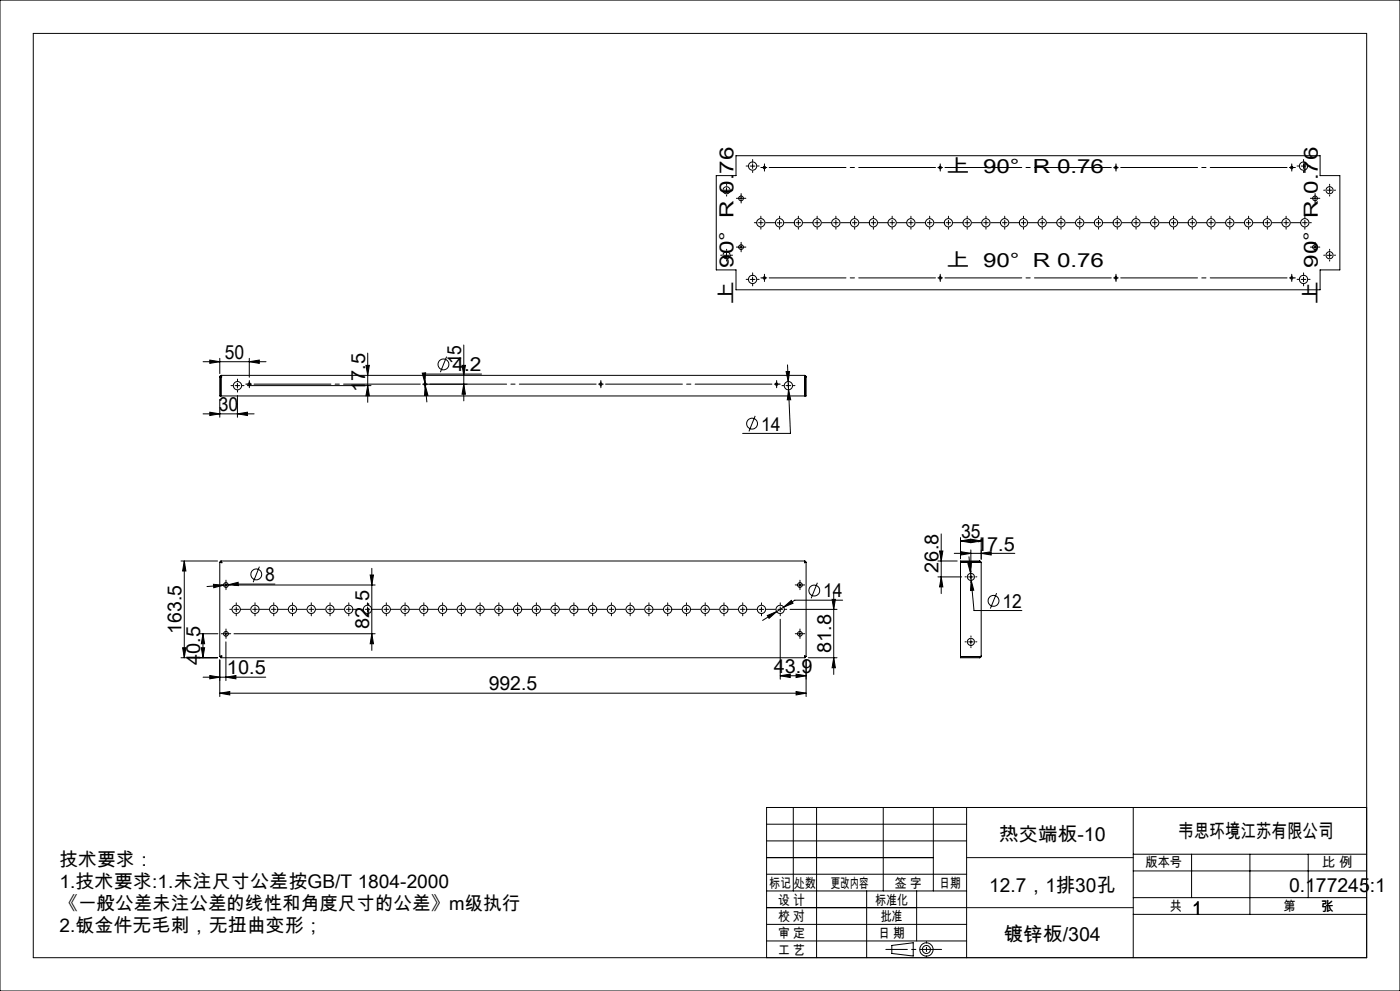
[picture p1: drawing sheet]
<svg xmlns="http://www.w3.org/2000/svg" width="420mm" height="297mm" viewBox="0 0 420 297" stroke-linecap="round" stroke-linejoin="round" font-family="sans-serif">
<g fill="none" stroke="#000" stroke-width=".3">
<path d="M0 0h420v297h-420zM217.2 57h1.5M217.9 56.3v1.4M220.8 46.7h175.2v5.9h6v28.3h-6v6h-175.2v-6h-5.9v-28.3h5.9zM221.6 59.4h1.4M222.3 58.7v1.4M225.1 49.8h1.4M225.8 49.1v1.4M334.1 50.2h1.4M334.8 49.5v1.4M390.3 49.8h1.5M391.1 49.1v1.4"/>
<path d="M393.8 59.4h1.4M394.5 58.7v1.4M398.1 57h1.5M398.9 56.3v1.4M217.2 76.5h1.5M217.9 75.8v1.4M221.6 74.1h1.4M222.3 73.4v1.4M233.2 66.8h1.4M233.9 66v1.5M393.8 74.1h1.4M394.5 73.4v1.4"/>
<path d="M398.1 76.5h1.5M398.9 75.8v1.4M225.1 83.7h1.4M225.8 83v1.5M334.1 83.3h1.4M334.8 82.6v1.4M390.3 83.7h1.5M391.1 83v1.5M60.9 108.4h18.9M62.9 107.9l3 .5-3 .5zM65.9 119.7v5.4M65.9 107.4v4.6"/>
<path d="M65.9 113v5.7h175.9v-5.7M65.9 113h.4M66.3 113v5.7M66.3 113h.1M66.3 112.9v.1M66.4 112.5l-.1 .5M66.4 112.5l-.5 .5M66.4 112.5h175M70.5 115.6h1.4M71.2 114.9v1.4M71.2 118.5v6.6M74.2 115.6h37.1"/>
<path d="M74.8 108.4l3-.5v1zM74.8 107.4v5.7M109.8 109.5h1l-.5 3zM110.3 115.6l.5 3h-1zM110.3 105.8v14.8M126.7 111.8l1-.1-.2 3.1zM126.8 115.1h13.3M127.5 114.8l.1 .7M127.5 114.4v1.4M127.6 115.5l.8 3h-1zM127.6 115.5l.5 5M134 106.9l-1.9 4.6"/>
<path d="M138.6 109.5h1l-.5 3zM139.1 115.1l.5 3h-1zM139.1 103.4v16.8M144.5 112.1h-17.3l.3 2.7M235.8 115.6h1.4M235.8 111.4l1.1-.1-.4 3zM236.3 109.4l.8 20.5h-14.3M236.5 114.9v1.4M236.6 116.8l.6 3h-1zM241.4 112.5l.1 .5M241.4 112.5l.4 .5M241.5 113h.1"/>
<path d="M241.5 113v5.7M241.5 112.9v.1M241.5 113h.3M60.9 124h15.3M62.9 123.5l3 .5-3 .5zM71.2 124l3-.5v1zM226.6 124.6l-1.9 4.7M54.3 168.1h11M55.3 168.1l.5 3h-1zM55.3 168.1v29M64 175.1l3.1 .3-3 .7zM65.9 168.5l.5 .1"/>
<path d="M65.9 168.5v28.3M66.3 168.1l.1 .5M66.3 168.1h175.2M66.4 168.6h.1M67.1 175.3h1.4M67.1 175.4l-5 .4M67.8 174.6v1.4M68.5 175.3l2.9-.8 .1 1zM68.5 175.3l-1.4 .1M70.2 175.3h42.3M77.8 169.8l-1.8 4.7M82.5 175h-11.5l-2.5 .3"/>
<path d="M111.1 172.3h.9l-.5 3zM111.5 170.3v24.6M239.3 175.3h1.4M240 174.6v1.4M241.4 168.6h.1M241.5 168.1l-.1 .5M241.5 168.5l-.1 .1M241.5 168.1v.4M241.5 168.5h.3M241.8 168.5l-.4 .1M241.8 168.5v28.3M245.2 174.7l-1.9 4.6"/>
<path d="M249.6 179.6h1l-.5 3zM250.1 177.6v24.5M252.8 179.9h-14.4l-3.3 2.1M281.4 172.9h7.1M281.4 168.1h5.8M281.9 165.1h1l-.5 3zM282.4 160v17.9M282.4 172.9l.5 3h-1zM286.3 165.8h18.1M288.1 162.1l3-.5v1zM288.1 161.1v6.4M288.1 162.1h6.3"/>
<path d="M288.1 168.5h5.8M288.3 165.3l3 .5-3 .5zM290.4 168.9l1-.1-.2 3zM290.5 172.9h1.5M290.7 166.9l.5 4.9M291.2 171.8l.2 2.2M291.3 164.8v5.3M291.3 172.2v1.4M291.4 161.6l3 .5-3 .5zM291.4 174l.7 2.9-1 .1zM291.4 174l.8 9h14.4M293.9 168.5h.1"/>
<path d="M293.9 168.5l.5 .1M293.9 168.1l.5 .5M293.9 168.1h-5.8v29h5.8M293.9 168.1v.4M294.4 161.1v6.5M294.4 168.6v28M294.4 165.8l3-.5v1zM299 177.8l-1.9 4.6M54.3 197.1h11M54.8 194.1h1l-.5 3zM59.9 189.9h5.5M60.4 194.1h1l-.5 3z"/>
<path d="M60.9 189.9l.5 3h-1zM60.9 189.9v7.2M65.9 197.8v11M66.3 197.1h175.2M66.4 196.6l-.5 .2M66.4 196.6l-.1 .5M66.4 196.6h.1M67.1 189.9h1.4M67.8 192.4v11.6M67.8 189.2v1.4M70.2 189.9h42.3M111.5 189.9l.5 3h-.9z"/>
<path d="M227.7 182.6h1.4M228.4 181.9v1.4M230.2 184.5l2.8-1.2-2.3 2zM233 183.3l-4.2 2.6M234.1 185.6v17.9M235.1 182l2.3-2.1 .5 .9zM235.1 182l-2.1 1.3M237 182.6h14.1M239.3 189.9h1.4M240 189.2v1.4M241.4 196.6l.4 .2M241.4 196.6l.1 .2"/>
<path d="M241.4 196.6l.1 .5M241.4 196.6h.1M241.5 196.8v.3M241.5 196.8h.3M241.8 197.8v11M242.5 197.1h8.6M250.1 197.1l.5 3h-1zM288.1 196.8h5.8M290.5 192.4h1.5M291.3 191.7v1.4M293.9 196.8h.1M293.9 196.8v.3"/>
<path d="M294.4 196.6l-.5 .2M294.4 196.6l-.5 .5M60.9 202.9h18.8M62.9 202.5l3 .4-3 .5zM65.9 207.7l3-.4v1zM65.9 207.7h175.9M67.8 202.9l3-.4v.9zM234.1 202.5l3-.5v1.1zM234.1 202.5h7.7M238.8 202l3 .5-3 .6zM238.8 207.3l3 .4-3 .6zM230 257h50"/>
<path d="M230 252h60M230 247h60M230 242h180v45h-180zM238 242v25M245 242v45M265 242v25M280 242v25M290 242v45M340 242v45M340 256h70M357.5 256v13M375 256v18"/>
<path d="M392.5 256v13M230 277h60M230 272h60M230 262h60M230 267h60M260 267v20M275 267v15M340 274h70M340 269h70M340 261h70M230 282h60M267.5 283.3l6.5-.8v4l-6.5-.8z"/>
<circle cx="218" cy="57" r="1.07"/>
<circle cx="222.3" cy="59.5" r=".71"/>
<circle cx="225.8" cy="49.8" r="1.25"/>
<circle cx="229.3" cy="50.2" r=".37"/>
<circle cx="282" cy="50.2" r=".38"/>
<circle cx="334.8" cy="50.2" r=".37"/>
<circle cx="387.5" cy="50.2" r=".37"/>
<circle cx="391.1" cy="49.8" r="1.25"/>
<circle cx="394.5" cy="59.5" r=".71"/>
<circle cx="398.9" cy="57" r="1.07"/>
<circle cx="218" cy="76.5" r="1.07"/>
<circle cx="222.3" cy="74.1" r=".71"/>
<circle cx="228.2" cy="66.8" r="1.24"/>
<circle cx="233.9" cy="66.8" r="1.24"/>
<circle cx="239.5" cy="66.8" r="1.24"/>
<circle cx="245.1" cy="66.8" r="1.24"/>
<circle cx="250.8" cy="66.8" r="1.24"/>
<circle cx="256.4" cy="66.8" r="1.24"/>
<circle cx="262" cy="66.8" r="1.24"/>
<circle cx="267.6" cy="66.8" r="1.24"/>
<circle cx="273.3" cy="66.8" r="1.24"/>
<circle cx="278.9" cy="66.8" r="1.24"/>
<circle cx="284.5" cy="66.8" r="1.24"/>
<circle cx="290.1" cy="66.8" r="1.24"/>
<circle cx="295.8" cy="66.8" r="1.24"/>
<circle cx="301.4" cy="66.8" r="1.24"/>
<circle cx="307" cy="66.8" r="1.24"/>
<circle cx="312.6" cy="66.8" r="1.25"/>
<circle cx="318.3" cy="66.8" r="1.24"/>
<circle cx="323.9" cy="66.8" r="1.25"/>
<circle cx="329.5" cy="66.8" r="1.24"/>
<circle cx="335.2" cy="66.8" r="1.24"/>
<circle cx="340.8" cy="66.8" r="1.24"/>
<circle cx="346.4" cy="66.8" r="1.24"/>
<circle cx="352" cy="66.8" r="1.24"/>
<circle cx="357.7" cy="66.8" r="1.24"/>
<circle cx="363.3" cy="66.8" r="1.24"/>
<circle cx="368.9" cy="66.8" r="1.24"/>
<circle cx="374.6" cy="66.8" r="1.24"/>
<circle cx="380.2" cy="66.8" r="1.24"/>
<circle cx="385.8" cy="66.8" r="1.24"/>
<circle cx="391.4" cy="66.8" r="1.24"/>
<circle cx="394.5" cy="74.1" r=".71"/>
<circle cx="398.9" cy="76.5" r="1.07"/>
<circle cx="225.8" cy="83.8" r="1.25"/>
<circle cx="229.3" cy="83.3" r=".37"/>
<circle cx="282.1" cy="83.3" r=".38"/>
<circle cx="334.8" cy="83.3" r=".37"/>
<circle cx="387.5" cy="83.3" r=".37"/>
<circle cx="391.1" cy="83.8" r="1.25"/>
<circle cx="71.2" cy="115.6" r="1.24"/>
<circle cx="74.8" cy="115.1" r=".38"/>
<circle cx="127.5" cy="115.1" r=".37"/>
<circle cx="133" cy="109.2" r="1.63"/>
<circle cx="180.2" cy="115.1" r=".37"/>
<circle cx="233" cy="115.1" r=".37"/>
<circle cx="236.5" cy="115.6" r="1.24"/>
<circle cx="225.6" cy="127" r="1.63"/>
<circle cx="67.8" cy="175.3" r=".71"/>
<circle cx="76.9" cy="172.1" r="1.64"/>
<circle cx="240" cy="175.3" r=".71"/>
<circle cx="244.3" cy="177" r="1.64"/>
<circle cx="291.3" cy="172.9" r="1.07"/>
<circle cx="67.8" cy="189.9" r=".71"/>
<circle cx="70.9" cy="182.6" r="1.25"/>
<circle cx="76.5" cy="182.6" r="1.25"/>
<circle cx="82.1" cy="182.6" r="1.25"/>
<circle cx="87.7" cy="182.6" r="1.25"/>
<circle cx="93.4" cy="182.6" r="1.25"/>
<circle cx="99" cy="182.6" r="1.25"/>
<circle cx="104.6" cy="182.6" r="1.25"/>
<circle cx="110.2" cy="182.6" r="1.25"/>
<circle cx="115.9" cy="182.6" r="1.25"/>
<circle cx="121.5" cy="182.6" r="1.25"/>
<circle cx="127.1" cy="182.6" r="1.25"/>
<circle cx="132.7" cy="182.6" r="1.25"/>
<circle cx="138.4" cy="182.6" r="1.25"/>
<circle cx="144" cy="182.6" r="1.25"/>
<circle cx="149.6" cy="182.6" r="1.25"/>
<circle cx="155.3" cy="182.6" r="1.26"/>
<circle cx="160.9" cy="182.6" r="1.25"/>
<circle cx="166.5" cy="182.6" r="1.26"/>
<circle cx="172.1" cy="182.6" r="1.25"/>
<circle cx="177.8" cy="182.6" r="1.26"/>
<circle cx="183.4" cy="182.6" r="1.25"/>
<circle cx="189" cy="182.6" r="1.25"/>
<circle cx="194.7" cy="182.6" r="1.25"/>
<circle cx="200.3" cy="182.6" r="1.25"/>
<circle cx="205.9" cy="182.6" r="1.25"/>
<circle cx="211.5" cy="182.6" r="1.25"/>
<circle cx="217.2" cy="182.6" r="1.25"/>
<circle cx="222.8" cy="182.6" r="1.25"/>
<circle cx="228.4" cy="182.6" r="1.25"/>
<circle cx="234.1" cy="182.6" r="1.25"/>
<circle cx="240" cy="189.9" r=".71"/>
<circle cx="291.3" cy="192.4" r="1.07"/>
<circle cx="298.1" cy="180.1" r="1.63"/>
<circle cx="277.9" cy="284.6" r="2"/>
<circle cx="277.9" cy="284.6" r="1.22"/>
</g>
<g fill="none" stroke="#000" stroke-width=".3" stroke-dasharray="30.5 1.3 1.3 1.3">
<path d="M216.6 57h-.4M218 55.6v-.4M218 58.4v.4M219.4 57h.4M221.6 59.4h-.7M222.3 58.7v-.7M223 59.4h.8M224.4 49.8h-.6M225.8 48.3v-.5M225.8 51.2v.5M227.2 49.8h.5M228.6 50.2h-.3"/>
<path d="M229.3 50.2v-.7M229.3 50.2h-.7M229.3 50.2v.7M229.3 50.2h.7M229.3 49.5v-.4M229.3 50.9v.4M282.1 50.2v-.7M282.1 50.2h-.7M282.1 50.2v.7M282.1 50.2h.7M282.1 49.5v-.4M282.1 50.9v.4"/>
<path d="M334.8 49.5v-.4M334.8 50.9v.4M387.5 50.2v-.7M387.5 50.2h-.7M387.5 50.2v.7M387.5 50.2h.7M387.5 49.5v-.4M387.5 50.9v.4M388.2 50.2h.4M389.7 49.8h-.6M391.1 48.3v-.5M391.1 51.2v.5"/>
<path d="M392.5 49.8h.5M393.8 59.4h-.7M394.5 58.7v-.7M395.2 59.4h.7M397.5 57h-.4M398.9 55.6v-.4M398.9 58.4v.4M400.3 57h.4M216.6 76.5h-.4M218 75.1v-.4M218 77.9v.4M219.4 76.5h.4"/>
<path d="M221.6 74.1h-.7M222.3 73.3v-.7M222.3 74.8v.7M222.3 60.1v.7M223 74.1h.8M226.8 66.7h-.5M228.3 66.7v-.7M228.3 66.7h-.8M228.3 66.7v.8M228.3 66.7h.7M228.3 65.3v-.5M228.3 68.2v.5"/>
<path d="M229.7 66.7h2.8M233.9 65.3v-.5M233.9 68.2v.5M235.3 66.7h2.8M239.5 66.7v-.7M239.5 66.7h-.7M239.5 66.7v.8M239.5 66.7h.7M239.5 65.3v-.5M239.5 68.2v.5M240.9 66.7h2.8M245.1 66.7v-.7"/>
<path d="M245.1 66.7h-.7M245.1 66.7v.8M245.1 66.7h.7M245.1 65.3v-.5M245.1 68.2v.5M246.6 66.7h2.7M250.8 66.7v-.7M250.8 66.7h-.7M250.8 66.7v.8M250.8 66.7h.7M250.8 65.3v-.5M250.8 68.2v.5"/>
<path d="M252.2 66.7h2.8M256.4 66.7v-.7M256.4 66.7h-.7M256.4 66.7v.8M256.4 66.7h.7M256.4 65.3v-.5M256.4 68.2v.5M257.8 66.7h2.8M262 66.7v-.7M262 66.7h-.7M262 66.7v.8M262 66.7h.7"/>
<path d="M262 65.3v-.5M262 68.2v.5M263.4 66.7h2.8M267.7 66.7v-.7M267.7 66.7h-.8M267.7 66.7v.8M267.7 66.7h.7M267.7 65.3v-.5M267.7 68.2v.5M269.1 66.7h2.8M273.3 66.7v-.7M273.3 66.7h-.7"/>
<path d="M273.3 66.7v.8M273.3 66.7h.7M273.3 65.3v-.5M273.3 68.2v.5M274.7 66.7h2.8M278.9 66.7v-.7M278.9 66.7h-.7M278.9 66.7v.8M278.9 66.7h.7M278.9 65.3v-.5M278.9 68.2v.5M280.3 66.7h2.8"/>
<path d="M284.5 66.7v-.7M284.5 66.7h-.7M284.5 66.7v.8M284.5 66.7h.7M284.5 65.3v-.5M284.5 68.2v.5M286 66.7h2.7M290.2 66.7v-.7M290.2 66.7h-.7M290.2 66.7v.8M290.2 66.7h.7M290.2 65.3v-.5"/>
<path d="M290.2 68.2v.5M291.6 66.7h2.8M295.8 66.7v-.7M295.8 66.7h-.7M295.8 66.7v.8M295.8 66.7h.7M295.8 65.3v-.5M295.8 68.2v.5M297.2 66.7h2.8M301.4 66.7v-.7M301.4 66.7h-.7M301.4 66.7v.8"/>
<path d="M301.4 66.7h.7M301.4 65.3v-.5M301.4 68.2v.5M302.8 66.7h2.8M307 66.7v-.7M307 66.7h-.7M307 66.7v.8M307 66.7h.8M307 65.3v-.5M307 68.2v.5M308.5 66.7h2.8M312.7 66.7v-.7"/>
<path d="M312.7 66.7h-.7M312.7 66.7v.8M312.7 66.7h.7M312.7 65.3v-.5M312.7 68.2v.5M314.1 66.7h2.8M318.3 66.7v-.7M318.3 66.7h-.7M318.3 66.7v.8M318.3 66.7h.7M318.3 65.3v-.5M318.3 68.2v.5"/>
<path d="M319.7 66.7h2.8M323.9 66.7v-.7M323.9 66.7h-.7M323.9 66.7v.8M323.9 66.7h.7M323.9 65.3v-.5M323.9 68.2v.5M325.3 66.7h2.8M329.6 66.7v-.7M329.6 66.7h-.8M329.6 66.7v.8M329.6 66.7h.7"/>
<path d="M329.6 65.3v-.5M329.6 68.2v.5M331 66.7h2.8M335.2 66.7v-.7M335.2 66.7h-.7M335.2 66.7v.8M335.2 66.7h.7M335.2 65.3v-.5M335.2 68.2v.5M336.6 66.7h2.8M340.8 66.7v-.7M340.8 66.7h-.7"/>
<path d="M340.8 66.7v.8M340.8 66.7h.7M340.8 65.3v-.5M340.8 68.2v.5M342.2 66.7h2.8M346.4 66.7v-.7M346.4 66.7h-.7M346.4 66.7v.8M346.4 66.7h.7M346.4 65.3v-.5M346.4 68.2v.5M347.9 66.7h2.7"/>
<path d="M352.1 66.7v-.7M352.1 66.7h-.7M352.1 66.7v.8M352.1 66.7h.7M352.1 65.3v-.5M352.1 68.2v.5M353.5 66.7h2.8M357.7 66.7v-.7M357.7 66.7h-.7M357.7 66.7v.8M357.7 66.7h.7M357.7 65.3v-.5"/>
<path d="M357.7 68.2v.5M359.1 66.7h2.8M363.3 66.7v-.7M363.3 66.7h-.7M363.3 66.7v.8M363.3 66.7h.7M363.3 65.3v-.5M363.3 68.2v.5M364.7 66.7h2.8M368.9 66.7v-.7M368.9 66.7h-.7M368.9 66.7v.8"/>
<path d="M368.9 66.7h.8M368.9 65.3v-.5M368.9 68.2v.5M370.4 66.7h2.8M374.6 66.7v-.7M374.6 66.7h-.7M374.6 66.7v.8M374.6 66.7h.7M374.6 65.3v-.5M374.6 68.2v.5M376 66.7h2.8M380.2 66.7v-.7"/>
<path d="M380.2 66.7h-.7M380.2 66.7v.8M380.2 66.7h.7M380.2 65.3v-.5M380.2 68.2v.5M381.6 66.7h2.8M385.8 66.7v-.7M385.8 66.7h-.7M385.8 66.7v.8M385.8 66.7h.7M385.8 65.3v-.5M385.8 68.2v.5"/>
<path d="M387.2 66.7h2.8M391.5 66.7v-.7M391.5 66.7h-.8M391.5 66.7v.8M391.5 66.7h.7M391.5 65.3v-.5M391.5 68.2v.5M392.9 66.7h.5M393.8 74.1h-.7M394.5 73.3v-.7M394.5 74.8v.7M394.5 60.1v.7"/>
<path d="M395.2 74.1h.7M397.5 76.5h-.4M398.9 75.1v-.4M398.9 77.9v.4M400.3 76.5h.4M224.4 83.7h-.6M225.8 82.3v-.5M225.8 85.1v.6M227.2 83.7h.5M228.6 83.3h-.3M229.3 83.3v-.7M229.3 83.3h-.7"/>
<path d="M229.3 83.3v.7M229.3 83.3h.7M229.3 82.6v-.4M229.3 84v.4M282.1 83.3v-.7M282.1 83.3h-.7M282.1 83.3v.7M282.1 83.3h.7M282.1 82.6v-.4M282.1 84v.4M334.8 82.6v-.4M334.8 84v.4"/>
<path d="M387.5 83.3v-.7M387.5 83.3h-.7M387.5 83.3v.7M387.5 83.3h.7M387.5 82.6v-.4M387.5 84v.4M388.2 83.3h.4M389.7 83.7h-.6M391.1 82.3v-.5M391.1 85.1v.6M392.5 83.7h.5M69.8 115.6h-.5"/>
<path d="M71.3 114.1v-.5M71.3 117v.5M72.7 115.6h.5M74.1 115.1h-.4M74.8 115.1v-.7M74.8 115.1h-.7M74.8 115.1v.7M74.8 115.1h.7M74.8 114.4v-.4M74.8 115.8v.4M127.5 114.4v-.4M127.5 115.8v.4"/>
<path d="M180.3 115.1v-.7M180.3 115.1h-.7M180.3 115.1v.7M180.3 115.1h.7M180.3 114.4v-.4M180.3 115.8v.4M233 115.1v-.7M233 115.1h-.7M233 115.1v.7M233 115.1h.7M233 114.4v-.4M233 115.8v.4"/>
<path d="M233.7 115.1h.4M235.1 115.6h-.5M236.5 114.1v-.5M236.5 117v.5M238 115.6h.5M67.1 175.3h-.7M67.8 174.6v-.7M67.8 176v.7M68.5 175.3h.7M239.3 175.3h-.7M240 174.6v-.7M240 176v.7"/>
<path d="M240.7 175.3h.7M289.9 172.9h-.4M291.3 171.5v-.4M291.3 174.3v.3M292.7 172.9h.4M67.1 189.9h-.7M67.8 189.2v-.7M67.8 190.6v.7M68.5 189.9h.7M69.5 182.6h-.6M70.9 182.6v-.7M70.9 182.6h-.7"/>
<path d="M70.9 182.6v.7M70.9 182.6h.7M70.9 181.2v-.5M70.9 184v.6M72.3 182.6h2.8M76.5 182.6v-.7M76.5 182.6h-.7M76.5 182.6v.7M76.5 182.6h.7M76.5 181.2v-.5M76.5 184v.6M77.9 182.6h2.8"/>
<path d="M82.1 182.6v-.7M82.1 182.6h-.7M82.1 182.6v.7M82.1 182.6h.7M82.1 181.2v-.5M82.1 184v.6M83.5 182.6h2.8M87.8 182.6v-.7M87.8 182.6h-.8M87.8 182.6v.7M87.8 182.6h.7M87.8 181.2v-.5"/>
<path d="M87.8 184v.6M89.2 182.6h2.8M93.4 182.6v-.7M93.4 182.6h-.7M93.4 182.6v.7M93.4 182.6h.7M93.4 181.2v-.5M93.4 184v.6M94.8 182.6h2.8M99 182.6v-.7M99 182.6h-.7M99 182.6v.7"/>
<path d="M99 182.6h.7M99 181.2v-.5M99 184v.6M100.4 182.6h2.8M104.6 182.6v-.7M104.6 182.6h-.7M104.6 182.6v.7M104.6 182.6h.7M104.6 181.2v-.5M104.6 184v.6M106.1 182.6h2.7M110.3 182.6v-.7"/>
<path d="M110.3 182.6h-.7M110.3 182.6v.7M110.3 182.6h.7M110.3 181.2v-.5M110.3 184v.6M111.7 182.6h2.8M115.9 182.6v-.7M115.9 182.6h-.7M115.9 182.6v.7M115.9 182.6h.7M115.9 181.2v-.5M115.9 184v.6"/>
<path d="M117.3 182.6h2.8M121.5 182.6v-.7M121.5 182.6h-.7M121.5 182.6v.7M121.5 182.6h.7M121.5 181.2v-.5M121.5 184v.6M122.9 182.6h2.8M127.1 182.6v-.7M127.1 182.6h-.7M127.1 182.6v.7M127.1 182.6h.8"/>
<path d="M127.1 181.2v-.5M127.1 184v.6M128.6 182.6h2.8M132.8 182.6v-.7M132.8 182.6h-.7M132.8 182.6v.7M132.8 182.6h.7M132.8 181.2v-.5M132.8 184v.6M134.2 182.6h2.8M138.4 182.6v-.7M138.4 182.6h-.7"/>
<path d="M138.4 182.6v.7M138.4 182.6h.7M138.4 181.2v-.5M138.4 184v.6M139.8 182.6h2.8M144 182.6v-.7M144 182.6h-.7M144 182.6v.7M144 182.6h.7M144 181.2v-.5M144 184v.6M145.5 182.6h2.7"/>
<path d="M149.7 182.6v-.7M149.7 182.6h-.7M149.7 182.6v.7M149.7 182.6h.7M149.7 181.2v-.5M149.7 184v.6M151.1 182.6h2.8M155.3 182.6v-.7M155.3 182.6h-.7M155.3 182.6v.7M155.3 182.6h.7M155.3 181.2v-.5"/>
<path d="M155.3 184v.6M156.7 182.6h2.8M160.9 182.6v-.7M160.9 182.6h-.7M160.9 182.6v.7M160.9 182.6h.7M160.9 181.2v-.5M160.9 184v.6M162.3 182.6h2.8M166.5 182.6v-.7M166.5 182.6h-.7M166.5 182.6v.7"/>
<path d="M166.5 182.6h.8M166.5 181.2v-.5M166.5 184v.6M168 182.6h2.8M172.2 182.6v-.7M172.2 182.6h-.7M172.2 182.6v.7M172.2 182.6h.7M172.2 181.2v-.5M172.2 184v.6M173.6 182.6h2.8M177.8 182.6v-.7"/>
<path d="M177.8 182.6h-.7M177.8 182.6v.7M177.8 182.6h.7M177.8 181.2v-.5M177.8 184v.6M179.2 182.6h2.8M183.4 182.6v-.7M183.4 182.6h-.7M183.4 182.6v.7M183.4 182.6h.7M183.4 181.2v-.5M183.4 184v.6"/>
<path d="M184.8 182.6h2.8M189.1 182.6v-.7M189.1 182.6h-.8M189.1 182.6v.7M189.1 182.6h.7M189.1 181.2v-.5M189.1 184v.6M190.5 182.6h2.8M194.7 182.6v-.7M194.7 182.6h-.7M194.7 182.6v.7M194.7 182.6h.7"/>
<path d="M194.7 181.2v-.5M194.7 184v.6M196.1 182.6h2.8M200.3 182.6v-.7M200.3 182.6h-.7M200.3 182.6v.7M200.3 182.6h.7M200.3 181.2v-.5M200.3 184v.6M201.7 182.6h2.8M205.9 182.6v-.7M205.9 182.6h-.7"/>
<path d="M205.9 182.6v.7M205.9 182.6h.7M205.9 181.2v-.5M205.9 184v.6M207.4 182.6h2.7M211.6 182.6v-.7M211.6 182.6h-.7M211.6 182.6v.7M211.6 182.6h.7M211.6 181.2v-.5M211.6 184v.6M213 182.6h2.8"/>
<path d="M217.2 182.6v-.7M217.2 182.6h-.7M217.2 182.6v.7M217.2 182.6h.7M217.2 181.2v-.5M217.2 184v.6M218.6 182.6h2.8M222.8 182.6v-.7M222.8 182.6h-.7M222.8 182.6v.7M222.8 182.6h.7M222.8 181.2v-.5"/>
<path d="M222.8 184v.6M224.2 182.6h2.8M228.4 181.2v-.5M228.4 184v.6M229.9 182.6h2.8M234.1 182.6v-.7M234.1 182.6h-.7M234.1 182.6v.7M234.1 182.6h.7M234.1 181.2v-.5M234.1 184v.6M235.5 182.6h.5"/>
<path d="M239.3 189.9h-.7M240 189.2v-.7M240 190.6v.7M240.7 189.9h.7M289.9 192.4h-.4M291.3 190.9v-.3M291.3 193.8v.3M292.7 192.4h.4"/>
</g>
<path d="M230.8 50.2h49.9M283.5 50.2h49.9M336.2 50.2h49.9M230.8 83.3h49.9M283.5 83.3h49.9M336.2 83.3h49.9M76.2 115.1h49.9M128.9 115.1h49.9M181.7 115.1h49.9" fill="none" stroke="#000" stroke-width=".3" stroke-dasharray="30.5 1.3 1.3 1.3" stroke-dashoffset="7.4"/>
<path d="M265.8 284.5h16.7" fill="none" stroke="#000" stroke-width=".3" stroke-dasharray="30.5 1.3 1.3 1.3" stroke-dashoffset="24"/>
<path d="M277.9 282.2v4.7" fill="none" stroke="#000" stroke-width=".3" stroke-dasharray="30.5 1.3 1.3 1.3" stroke-dashoffset="30"/>
<path d="M10 10h400v277h-400zM290 257h50M290 272h50" fill="none" stroke="#0a0605" stroke-width=".3"/>
<g fill="#000">
<path d="M71.2 124l3-.5v1zM62.9 123.5l3 .5-3 .5z"/>
<path d="M281.9 165.1h1l-.5 3zM282.4 172.9l.5 3h-1z"/>
<path d="M288.1 162.1l3-.5v1zM291.4 161.6l3 .5-3 .5z"/>
<path d="M54.8 194.1h1l-.5 3zM55.3 168.1l.5 3h-1zM250.1 197.1l.5 3h-1zM249.6 179.6h1l-.5 3zM111.5 189.9l.5 3h-.9zM111.1 172.3h.9l-.5 3zM60.4 194.1h1l-.5 3zM60.9 189.9l.5 3h-1zM139.1 115.1l.5 3h-1zM138.6 109.5h1l-.5 3zM110.3 115.6l.5 3h-1zM109.8 109.5h1l-.5 3z"/>
<path d="M62.9 202.5l3 .4-3 .5zM67.8 202.9l3-.4v.9z"/>
<path d="M234.1 202.5l3-.5v1.1zM238.8 202l3 .5-3 .6zM230.2 184.5l.5 .8 2.3-2zM235.1 182l2.8-1.2-.5-.9zM64 175.1l.1 1 3-.7zM68.5 175.3l3 .2-.1-1zM288.3 165.3l3 .5-3 .5zM294.4 165.8l3-.5v1zM290.4 168.9l.8 2.9 .2-3zM291.4 174l-.3 3 1-.1zM62.9 107.9l3 .5-3 .5zM74.8 108.4l3-.5v1zM235.8 111.4l.7 2.9 .4-3zM236.6 116.8l-.4 3h1zM127.6 115.5l-.2 3h1zM126.7 111.8l.8 3 .2-3.1z"/>
<path d="M238.8 207.3l3 .4-3 .6zM65.9 207.7l3-.4v1z"/>
</g>
<g font-size="5.8">
<text x="283.7" y="51.7">上 90° R 0.76</text>
<text x="283.7" y="80.1">上 90° R 0.76</text>
<text x="220" y="91.5" transform="rotate(-90 220 91.5)">上 90° R 0.76</text>
<text x="395.3" y="91.5" transform="rotate(-90 395.3 91.5)">上 90° R 0.76</text>
<text x="67.5" y="107.6">50</text>
<text x="135.7" y="111.3">4.2</text>
<text x="138.3" y="109.2" transform="rotate(-90 138.3 109.2)">15</text>
<text x="109.5" y="117.5" transform="rotate(-90 109.5 117.5)">17.5</text>
<text x="65.7" y="123.2">30</text>
<text x="228.3" y="129">14</text>
<text x="288.4" y="161.3">35</text>
<text x="292.8" y="165">17.5</text>
<text x="281.6" y="171.6" transform="rotate(-90 281.6 171.6)">26.8</text>
<text x="79.6" y="174.2">8</text>
<text x="247" y="179">14</text>
<text x="300.8" y="182.1">12</text>
<text x="54.5" y="189.9" transform="rotate(-90 54.5 189.9)">163.5</text>
<text x="110.7" y="188.4" transform="rotate(-90 110.7 188.4)">82.5</text>
<text x="249.3" y="195.7" transform="rotate(-90 249.3 195.7)">81.8</text>
<text x="60.1" y="199.3" transform="rotate(-90 60.1 199.3)">40.5</text>
<text x="68.1" y="202.1">10.5</text>
<text x="232.1" y="201.7">43.9</text>
<text x="146.6" y="206.9">992.5</text>
<text x="353.6" y="251.1">韦思环境江苏有限公司</text>
<text x="299.7" y="252.1">热交端板-10</text>
<text x="296.8" y="267.2">12.7，1排30孔</text>
<text x="386.7" y="267.2">0.177245:1</text>
<text x="357.6" y="274.2">1</text>
<text x="301.2" y="282.1">镀锌板/304</text>
</g>
<g font-size="5.6">
<text x="17.9" y="259.4">技术要求：</text>
<text x="17.9" y="266.1">1.技术要求:1.未注尺寸公差按GB/T 1804-2000</text>
<text x="17.9" y="272.7">《一般公差未注公差的线性和角度尺寸的公差》m级执行</text>
<text x="17.9" y="279.4">2.钣金件无毛刺，无扭曲变形；</text>
</g>
<g font-size="4.1">
<text x="343.7" y="259.9">版本号</text>
<text x="396.6" y="259.9">比 例</text>
<text x="230.9" y="266.1">标记</text>
<text x="238.3" y="266.1">处数</text>
<text x="249.2" y="266.1">更改内容</text>
<text x="268.4" y="266.2">签 字</text>
<text x="281.7" y="266.2">日期</text>
<text x="233.4" y="271.2">设 计</text>
<text x="262.6" y="271.2">标准化</text>
<text x="351" y="272.9">共</text>
<text x="385" y="272.9">第</text>
<text x="396.5" y="272.9">张</text>
<text x="233.4" y="276.1">校 对</text>
<text x="233.4" y="281.2">审 定</text>
<text x="263.4" y="281.2">日 期</text>
<text x="264.2" y="276.1">批准</text>
<text x="233.4" y="286.2">工 艺</text>
</g>
</svg>
